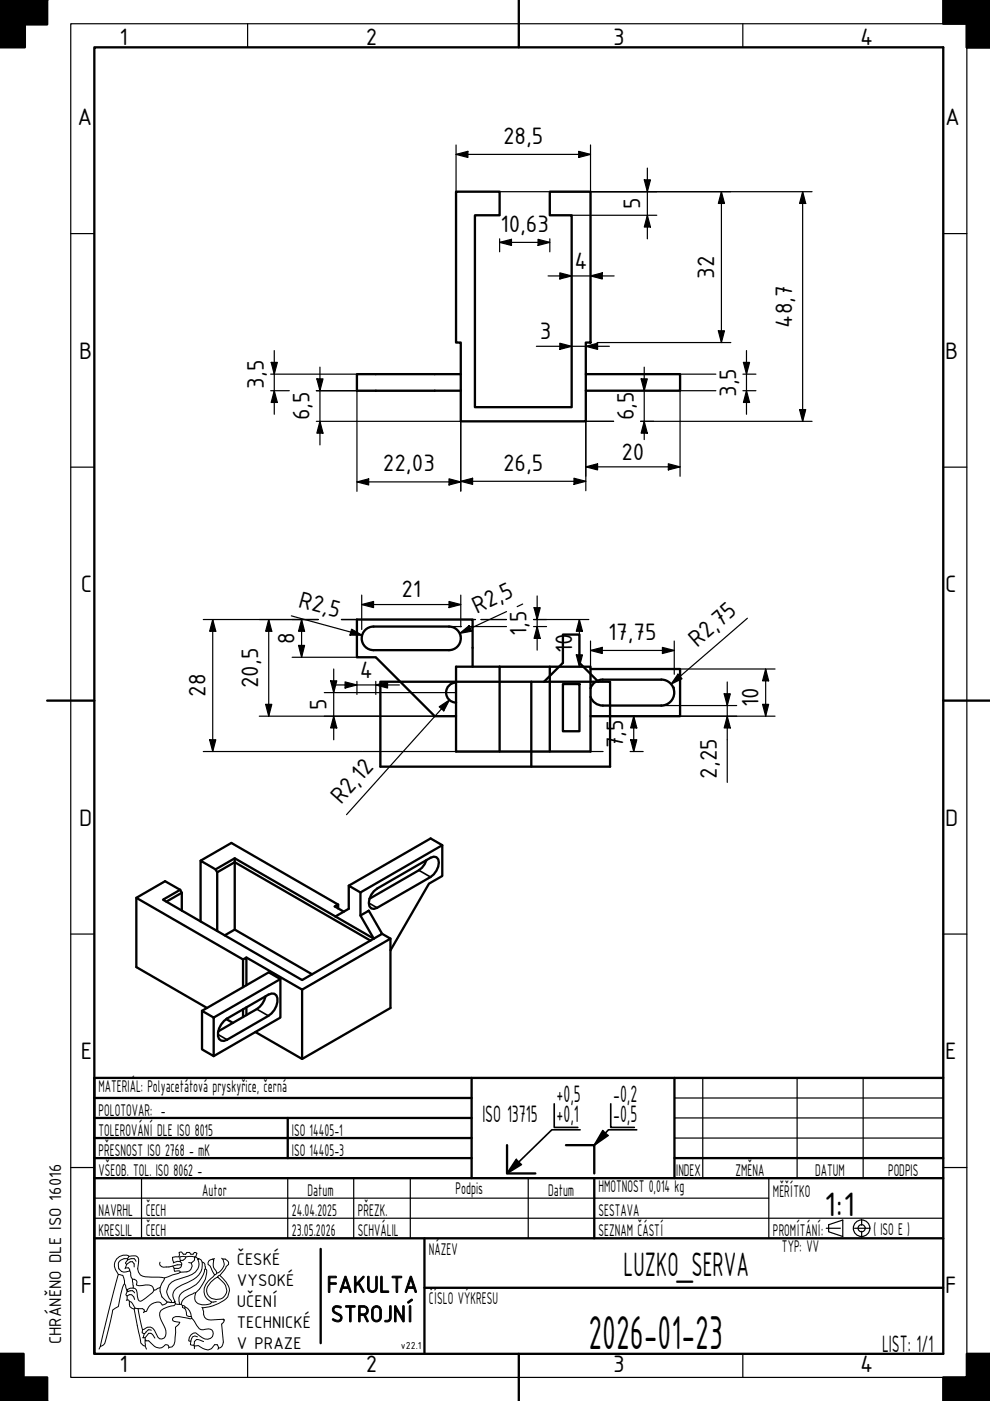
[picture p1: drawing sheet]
<svg xmlns="http://www.w3.org/2000/svg" width="210mm" height="297mm" viewBox="0 0 210 297" stroke-linecap="round" stroke-linejoin="round" font-family="sans-serif">
<!-- layer: Viditelna silna -->
<g fill="none" stroke="#000" stroke-width=".49">
<path d="M0 0h10zM5.3 0v10h-5.3v-10v5.2h10v-5.2M205 5v5h5h-5v-10h5h-10v5h10M96.7 40.6h9.2v5h-5.2v40.7h20.5v-40.7h-4.6v-5h8.6v32h-1v16.7h-26.5v-16.7h-1zM97.7 79.3h-22v3.5h22M124.2 79.3h20v3.5h-20M77.6 133.4l1-.5 .6-.1h16a2.5 2.5 0 0 1 2.5 2.5 2.5 2.5 0 0 1-2.5 2.5h-16a2.5 2.5 0 0 1-2.4-1.6 2.5 2.5 0 0 1 .8-2.8zM96.7 144.7a2.12 2.12 0 0 0-2.1 2.1 2.12 2.12 0 0 0 2.1 2.2M100.2 141.4v-10h-24.5v8h4l12.5 12.4h4.5M105.9 141.4v17.9M112.6 144.5h16.7v18h-48.7v-18h32v18M115.3 144.5l4-4v-6h3.6v6l4 4"/>
<path d="M116.6 141.4h-19.9v17.9h28.5v-17.9h-8.6v17.9M119.3 145h3.6v10h-3.6zM125.2 141.8h19v10h-19M127.8 144.1h12.4M127.8 144.1a2.75 2.75 0 0 0-2.6 1.8M140.2 144.1a2.75 2.75 0 0 1 2.8 2.7 2.75 2.75 0 0 1-2.8 2.8h-12.4a2.75 2.75 0 0 1-2.6-1.9M93.8 179.2l-17.4 10v4.9M28.9 190.4l22.6 13 .7-.4v5.9M38.2 188.7l-3.2-1.9-6.1 3.6v14.6l15 8.7M38.2 188.7l.3 .6v3.8M38.2 188.7l-3.6 2.1 29.5 17 15.1-8.8-8.1-4.7M38.5 189.3l-3.2 1.9"/>
<path d="M42.5 182.5l6.6-3.8 22.6 13.1-.7 .4 1.9 1.1M45.7 184.3l-3.2-1.8v12.9M45.7 184.3l.4 .6v12.5M45.7 184.3l4.1-2.3 21.3 12.3M46.1 184.9l3.7-2.1 28.7 16.6M47.6 198.3l2.2-1.2 16.4 9.5M49.8 182v15.1M71.7 191.8v.8M73.9 187.8l17.4-10 2.5 1.4v6.5l-2.9 1.7-8.1 14.1M76.4 189.2l-2.5-1.4v4.9l-2.8 1.6M76.4 194.1l1.8-1 2.8 4.9-1.8 1zM79.3 188.9l.7-.5 11.3-6.5 .6-.3 .6 .1a2.19 2.19 0 0 1 0 2.9l-.6 .8-.6 .5-11.3 6.6-.7 .2-.6-.1a2.24 2.24 0 0 1 0-2.9z"/>
<path d="M81 198l1.8 1-18.7 10.8-11.9-6.8M82.8 199v14.7l-18.7 10.8-10-5.7M90.4 182.4l-.9 1.6-.7 .5-10.5 6M42.8 214.3l2.5 1.4v8.2l-2.5-1.4zM42.8 214.3l14.2-8.1 2.5 1.4-14.2 8.1M47.5 216.5l.6-.6 8.8-5 .7-.3 .6 .1a1.94 1.94 0 0 1 .4 2.6l-.4 .8-1.3 1.3-8.8 5-.6 .3-.6-.1a1.92 1.92 0 0 1-.4-2.6zM48 216.1l1.4 .8M51.5 203.4v5.9M51.5 214v1.6M52.2 213.6v1.6M56.3 211.2a4.3 4.3 0 0 1-1.9 2.7l-8.1 4.8M59.5 207.6v8.1l-14.2 8.2"/>
<path d="M64.1 209.8v14.7M20 237h80M20 232.8h80M61 237v8.5M100 228.5v21.3M20 245.5h80M20 241.3h80M107.5 242.8v6h6M120 242.8h6v6M143 245.5h57M0 292h10v5h-10zM0 287h5v10h-5"/>
<path d="M210 287h-5v5h-5v5h10"/>
</g>
<path d="M78.2 191.5l1.8 1M88.8 184.5l2.5 1.4M46.2 219.3l1.9 1.1M54.4 213.9l2.5 1.5M117.5 234v5h5M123 239.5h-6l-9.5 9.3M127.8 239.7l-1.8 3.1M129.5 234v5h5M135 239.5h-6l-3 3.3 2.9-2.1M109.5 245.8l-2 3 3.1-1.9" fill="none" stroke="#000" stroke-width=".35"/>
<g fill="#000">
<path d="M0 -.1h5.3v10.1h-5.3z" fill-rule="evenodd"/>
<path d="M0 -.1h10v5.3h-10z" fill-rule="evenodd"/>
<path d="M200 0h10v10h-5v-5h-5z" fill-rule="evenodd"/>
<path d="M0 287h5v10h-5z" fill-rule="evenodd"/>
<path d="M0 292h10v5h-10z" fill-rule="evenodd"/>
<path d="M200 292h5v-5h5v10h-10z" fill-rule="evenodd"/>
</g>
<!-- layer: Viditelna tenka -->
<path d="M109.5 245.8l1.1 1.1-3.1 1.9zM127.8 239.7l1.1 1-2.9 2.1z" fill="#000"/>
<g fill="none" stroke="#000" stroke-width=".25">
<path d="M15 5h190v287h-190zM52.5 5v5M157.5 5v5M15 49.5h5M200 49.5h5M15 99h5M200 99h5M15 198h5M200 198h5M127.8 239.7l1.1 1M149 228.5v21.3M169 228.5v21.3"/>
<path d="M183 228.5v21.3M15 247.5h5M20 254h143M87 249.8v12.7M109.5 245.8l1.1 1.1M200 247.5h5M52.5 287v5M157.5 287v5"/>
</g>
<!-- layer: Ramecek -->
<path d="M20 10h180v277h-180zM110 0v10M10 148.5h10M200 148.5h10M110 287v10" fill="none" stroke="#000" stroke-width=".49"/>
<!-- layer: LEV CVUT -->
<g fill="none" stroke="#000" stroke-width=".21">
<path d="M25.1 270.2l-2 7.7-1.8 7.6a1.38 1.38 0 0 0 1.1-1.3l1.5-6.4 1.2-.8 .2-1.1a7.8 7.8 0 0 1 1.1-3.7M26.4 272.2l.5 1.3M26.6 268.8l-.1 .2M26.9 268.1l.7-.6h.5l.3 .5v.6M27 273.7l.1 .1M27 273.7v.1h.1M27 273.8l-.3 .7 .1 .2 .2 .1 .4-.3h.5l.5 .5 .1 .5M27 274.8v.8l-.2 .1M27 275.6h.3l.1 .3 .5 .2 .7 1.3 .7 .1M27.1 267.1l.7-.2h.6l.4 .5M27.1 267.1v-.2a1.5 1.5 0 0 0-2 1.6 1.5 1.5 0 0 0 2.4 1l-.3-.7h-.6M27.1 267.1l-.5 .7 .3 .3-.3 .7"/>
<path d="M27.1 273.8l1-.1 .4 .4M27.3 266.4l-.2 .5M27.4 275.9a1.19 1.19 0 0 0 1 1.7l.2-.2M27.5 269.5l.3 1.3 .3 .4M28.1 271.2h.3l.5 .3 .2 .3-.2 .6 .6 .2a4.9 4.9 0 0 1 2.6 0l.5 1 1.3-.6M28.1 271.2l.2 1.9h-.7l-.7 .4 .1 .2M28.3 273.1l.6 .4 .4 2.1a.52 .52 0 0 0 .9 .1l2.1-1.6 .3-.5M28.4 277.6l1.4 6.6a1.15 1.15 0 0 0 1 1.2l.3 .6M29.3 277.5h.9l.4 .3v.3M30.6 278.1l-.2 .2M33.9 273a2.75 2.75 0 0 0 1.4 2.9l.1 .2M33.9 267.6l-.1 .3a.79 .79 0 0 0 .8 .8 7 7 0 0 0 3-.5h.9"/>
<path d="M34.9 271l-1 2M35.4 276.1l-.4 .4-.6 .2-.3-.5a2.43 2.43 0 0 0-3 1.8l-.5 .1M36.4 276.2h.5M36.6 268.4l.3 .5M36.8 267.7l.9-.3 .5 .1 .3 .3v.4M36.8 267.7l-.1 .1M36.9 276.2h.3v.2l.8 .1M37.1 276v.1M37.2 276.4l-.3 .4a5.8 5.8 0 0 0-2.8 1 2.01 2.01 0 0 0 .1 2.2 4.3 4.3 0 0 1 .9 3.2l-.3 .5-.5 .2-.5-.1-.3-.3a3.3 3.3 0 0 0-1.6-2.1h-.6l-1.1 .5-.9-4.4M38 276.5h.4M38.2 267.2l-.1-.7 .7-.1 2.5 .1-.1 .7-.6 .6M38.2 269.7l-3.3 1.3-4.1-.3a1.62 1.62 0 0 1-1.6-1.7l.2-1.4-.1-1a1.61 1.61 0 0 0-2-.2l-.1-.1a2.16 2.16 0 0 0-2.3 .5 2.16 2.16 0 0 0-.4 2.3l.6 1.1 .9 .2 .4 1.2v.6"/>
<path d="M38.2 267.2v.3M38.4 276.5l.3 .3M38.5 268.2l-.2 .5-.4 .2h-1l.1 .7 1-.2 .2 .3M38.7 276.8l.4 .1a2.62 2.62 0 0 1 1.5 2.2l-1-.1-.1-.3a1.3 1.3 0 0 0-.8-1.5zM39.3 277.1l-.1 .3M39.4 266.5l-.1 .4-.5 .3h-.6M40 267.7l.6 .1a1.29 1.29 0 0 1-1 1.9h-1.4M40.6 279.1l.1 .4 .3 .3a5.3 5.3 0 0 0 1.6 2.1h.6a1.52 1.52 0 0 1 1.9 .4 1.34 1.34 0 0 1-.6 1.5 1.34 1.34 0 0 1-1.6-.2l-1.4-1a1.55 1.55 0 0 0-1.5 1.7l.5 .1 .3-1 .5-.2 .6 .2M40.7 279.5l-.5 .1a4.9 4.9 0 0 0-3.4-.2l-.2 .3v.3l1.5 .4-.3 .5-.6 .5-.1 2.2a2.38 2.38 0 0 1-.6 2l-.7 .1a.56 .56 0 0 0-.7-.6 1.66 1.66 0 0 1-2.8-.1l-.8-.7h-.7v-.7h-.6M41.3 266.5h.2M41.5 274.1l-.6 .2a3.2 3.2 0 0 0-2.5 2.2M41.5 266.5l.3-.8-.3-.1-.3-.1-.3 .4h-.4l-.3-.4h-.6l-.2 .4h-.5l-.4-.4h-.3h-.2v1l-1.4 .1 .2 1.1"/>
<path d="M41.5 274.1a1.62 1.62 0 0 0 1.3 2.5h.8a1.11 1.11 0 0 0 1.2-.5M41.5 266.5l.5 .4M42 267a2.32 2.32 0 0 1-1.3 3.2l-3.6 1.2a2.52 2.52 0 0 0-.8 4.4l.1 .4-1-.1M42.1 266.9h-.1v.1M42.1 266.9l.5 .2 .3 .5 .4 .2 .2 1.2M42.1 266.9l-.1 .1M42.8 277.2l.2 .1M42.9 267.6a3.5 3.5 0 0 1-1.9 3.7l-1.2 .6a4.3 4.3 0 0 0-3 2.1 2.11 2.11 0 0 0 .3 2l-.2 .2M43 277.3l.2 .7a1.43 1.43 0 0 0 1.6 1.9l2.6-.2 .1 .2-.1-.2M43.5 269a.73 .73 0 0 1 .3 .9 7.5 7.5 0 0 1-2.3 4.2M43.5 269l-.1 .2a5.2 5.2 0 0 1-3.1 3.9 2.68 2.68 0 0 0-2.3 2.8v.6M44.2 267.4l.9-.5 .2 .3a2.16 2.16 0 0 0 .6 2.4l.1 .3-.5 .4-.9-1.9-.5-.3z"/>
<path d="M45.3 266.9v.1M45.5 266.9h-.4M45.5 270.3l-.3 .4a3.4 3.4 0 0 0-1.6 4.2l.4 .5 .8 .7M45.9 276l-1.1 .1M46.6 270.4a5.3 5.3 0 0 1 2.1 3.3 3.1 3.1 0 0 1-2.3 2.7 9.3 9.3 0 0 1-3.4 .9M47 266.8l.3 .1M47.3 266.9h.4l.3 .2a.75 .75 0 0 1 .2 1.2l-.3 .2-.3 .8-1.5 1.5a3.9 3.9 0 0 0-2.3 3 2.15 2.15 0 0 0 3.4 1.4 2.15 2.15 0 0 0-.2-3.6l-.9-.8M47.3 266.9a2.09 2.09 0 0 1-1.3 3M47.5 279.9l-.1 .5-.4 .3 .4 3.8a1.22 1.22 0 0 1-1.1 1.3l-.2-.7h-.6l-.7 .8-.7 .3-1.1-.3-.9-.6-.9 .1M21.3 285.5l-.3 .5M30.2 281.9l-.1 .7 .5 .2 .8-.9 .7 .1M30.6 282.8l-.2 .8"/>
<path d="M30.8 283.6l.7-.9h.5l.8 1M30.8 284.1l.2 .2M30.8 284.3v1.1M35.8 285.7l-.1 .1M40.5 284.4l-.1 .7 .7 .1M41.1 285.2l.1 .2M41.2 285.4v.5M43.2 284.5l-1.5-.5-.5 .5-.1 .7M46.3 285.8l-.2 .2"/>
</g>
<!-- layer: Osa -->
<path d="M182.7 258.5v1.3M175.2 260.4h3M181.2 260.4h3M182.7 261.1v1.2" fill="none" stroke="#000" stroke-width=".25"/>
<!-- layer: Viditelna silna -->
<g fill="none" stroke="#000" stroke-width=".25">
<path d="M143 237h57M143 232.8h57M143 241.3h57M178.7 258.7v3.5l-3-1v-1.5"/>
<circle cx="182.7" cy="260.4" r="1.75"/>
<circle cx="182.7" cy="260.4" r=".75"/>
</g>
<path d="M20 258.3h180M30 249.8v12.7M61 249.8v12.7M75 249.8v12.7M112 249.8v12.7M163 249.8v12.7M178.7 258.7l-3 1" fill="none" stroke="#000" stroke-width=".25"/>
<!-- layer: LEV CVUT -->
<path d="M68 264.8v20" fill="none" stroke="#000" stroke-width=".49"/>
<path d="M143 228.5v21.3M200 228.5h-180v58.5M20 249.8h180M126 249.8v12.7M20 262.5h180M90 273h110M90 262.5v24.5" fill="none" stroke="#000" stroke-width=".49"/>
<g fill="none" stroke="#000" stroke-width=".25">
<path d="M96.7 32.7l2.5-.6v1.3zM96.7 32.7h28.5M96.7 30.7v9.9M122.7 32.1l2.5 .6-2.5 .7zM125.2 30.7v9.9M136.6 38.1h1.3l-.6 2.5zM137.3 35.6v15M105.9 51.4l2.5-.7v1.3zM105.9 51.4h10.7M105.9 50.6v2.8M105.9 40.6h66.3M114.1 50.7l2.5 .7-2.5 .6z"/>
<path d="M116.2 58.5h14M116.6 50.6v2.8M118.7 57.9l2.5 .6-2.5 .7zM121.2 45.6h18.1M125.2 58.5l2.5-.6v1.3zM137.3 45.6l.6 2.5h-1.3zM153 40.6l.6 2.5h-1.3zM153 40.6v32M170.2 40.6l.6 2.5h-1.3zM170.2 40.6v48.7M57.4 79.3h22.3M57.5 76.8h1.3l-.6 2.5z"/>
<path d="M58.2 74.3v13.5M67.8 77.8v16.5M113.7 73.4h15.5M118.7 72.8l2.5 .6-2.5 .7zM124.2 73.4l2.5-.6v1.3zM126.6 72.6h28.4M136.6 77.8v15.4M144.2 79.3h7.6M152.3 70.1h1.3l-.6 2.5zM157.5 79.3h2.8M157.6 76.8h1.3l-.6 2.5zM158.3 74.3v13.5"/>
<path d="M57.4 82.8h3.9M58.2 82.8l.6 2.5h-1.3zM67.1 82.8h25.1M67.1 89.3h30.6v14.9M67.2 80.3h1.3l-.7 2.5zM67.8 89.3l.7 2.5h-1.3zM75.7 82.8v21.4M124.2 99l2.5-.7v1.3zM124.2 99h20M130.1 89.3h-5.9v14.7M135.8 89.3h36.4M135.9 80.3h1.3l-.6 2.5z"/>
<path d="M136.6 89.3l.6 2.5h-1.3zM141.7 98.3l2.5 .7-2.5 .6zM151.8 82.8h-7.6v18.2M157.5 82.8h2.8M158.3 82.8l.6 2.5h-1.3zM169.5 86.8h1.3l-.6 2.5zM75.7 102.2l2.5-.7v1.3zM75.7 102.2h22M95.2 101.5l2.5 .7-2.5 .6zM97.7 102l2.5-.6v1.3zM97.7 102h26.5M121.7 101.4l2.5 .6-2.5 .7z"/>
<path d="M43.1 131.4h24.4M45.1 131.4l.7 2.4h-1.4zM45.1 131.4v27.9M57 131.4l.6 2.4h-1.3zM57 131.4v20.4M61.8 130.6l15 4.1M61.9 139.4h13.8M63.3 136.8h1.3l-.7 2.6zM63.9 131.4l.7 2.4h-1.3zM63.9 131.4v8M72.4 131.4h3.3M74.5 133.4l2.3 1.3h-2.6z"/>
<path d="M76.7 128.2l2.5-.7v1.3zM76.7 128.2h21M76.7 126.2v7.3M76.7 134.6v.8M79.7 139.4h.1M95.2 127.5l2.5 .7-2.5 .6zM95.2 132.8h2.6M97.5 134.3l2-1.6 .5 1.1zM97.7 126.2v6.7M97.7 134.6v.8M99.4 132.8h8M100.2 131.4h.6"/>
<path d="M102 131.4h5.4M107.4 129.7l-9.9 4.6M110.8 128.1l-1.2 .5M113.1 131.4h11.7M113.1 132.8h2.8M113.2 128.8h1.3l-.6 2.6zM113.9 132.8l.6 2.6h-1.3zM113.9 126.4v11.4M122.2 138.8h1.3l-.7 2.6zM122.8 131.4l.7 2.4h-1.3zM122.8 131.4v10M125.2 137.9l2.5-.6v1.3z"/>
<path d="M125.2 135.9v5.5M125.2 137.9h17.8M140.4 137.3l2.6 .6-2.6 .7zM143 135.9v7.1M158.5 131.1l-16.2 14M43.1 159.3h33.7M44.4 156.8h1.4l-.7 2.5zM55 151.8h37.2M56.3 149.3h1.3l-.6 2.5zM68.8 146.8h27.9M70.1 144.4h1.3l-.6 2.4zM70.7 145.2h14"/>
<path d="M70.8 151.8l.6 2.5h-1.3zM70.8 141.8v15M73.2 144.6l2.5 .6-2.5 .7zM75.7 144.5v2.7M76.8 159.3h39.8M79.7 145.2l2.5-.6v1.3zM79.7 144.5v2.7M93.1 149.8l2.2-1.4-1.2 2.3zM95.3 148.4l-21.8 24.3M105.9 141.4h18.9M125.2 159.3h2.7M133.6 159.3h2.8"/>
<path d="M133.7 156.8h1.3l-.6 2.5zM134.4 151.8l.6 2.5h-1.3zM134.4 151.8v7.5M140.2 149.6h16M143 145.7v1.1M143.7 142.9l.9 1-2.3 1.2zM144.2 151.8h20.1M144.2 141.8h20.1M153.5 147.1h1.3l-.6 2.5zM154.2 151.8l.6 2.5h-1.3zM154.2 144.6v21.3M161.7 149.3h1.3l-.7 2.5z"/>
<path d="M162.3 141.8l.7 2.6h-1.3zM162.3 141.8v10"/>
</g>
<g fill="#000">
<path d="M96.7 32.7l2.5-.6v1.3zM122.7 32.1l2.5 .6-2.5 .7zM136.6 38.1h1.3l-.6 2.5zM105.9 51.4l2.5-.7v1.3zM114.1 50.7l2.5 .7-2.5 .6zM118.7 57.9l2.5 .6-2.5 .7zM125.2 58.5l2.5-.6v1.3zM137.3 45.6l.6 2.5h-1.3zM153 40.6l.6 2.5h-1.3zM170.2 40.6l.6 2.5h-1.3zM57.5 76.8h1.3l-.6 2.5zM118.7 72.8l2.5 .6-2.5 .7z"/>
<path d="M124.2 73.4l2.5-.6v1.3zM152.3 70.1h1.3l-.6 2.5zM157.6 76.8h1.3l-.6 2.5zM58.2 82.8l.6 2.5h-1.3zM67.2 80.3h1.3l-.7 2.5zM67.8 89.3l.7 2.5h-1.3zM124.2 99l2.5-.7v1.3zM135.9 80.3h1.3l-.6 2.5zM136.6 89.3l.6 2.5h-1.3zM141.7 98.3l2.5 .7-2.5 .6zM158.3 82.8l.6 2.5h-1.3zM169.5 86.8h1.3l-.6 2.5z"/>
<path d="M75.7 102.2l2.5-.7v1.3zM95.2 101.5l2.5 .7-2.5 .6zM97.7 102l2.5-.6v1.3zM121.7 101.4l2.5 .6-2.5 .7zM45.1 131.4l.7 2.4h-1.4zM57 131.4l.6 2.4h-1.3zM63.3 136.8h1.3l-.7 2.6zM63.9 131.4l.7 2.4h-1.3zM74.5 133.4l2.3 1.3h-2.6zM76.7 128.2l2.5-.7v1.3zM95.2 127.5l2.5 .7-2.5 .6zM97.5 134.3l2-1.6 .5 1.1z"/>
<path d="M113.2 128.8h1.3l-.6 2.6zM113.9 132.8l.6 2.6h-1.3zM122.2 138.8h1.3l-.7 2.6zM122.8 131.4l.7 2.4h-1.3zM125.2 137.9l2.5-.6v1.3zM140.4 137.3l2.6 .6-2.6 .7zM44.4 156.8h1.4l-.7 2.5zM56.3 149.3h1.3l-.6 2.5zM70.1 144.4h1.3l-.6 2.4zM70.8 151.8l.6 2.5h-1.3zM73.2 144.6l2.5 .6-2.5 .7zM79.7 145.2l2.5-.6v1.3z"/>
<path d="M93.1 149.8l2.2-1.4-1.2 2.3zM133.7 156.8h1.3l-.6 2.5zM134.4 151.8l.6 2.5h-1.3zM143.7 142.9l.9 1-2.3 1.2zM153.5 147.1h1.3l-.6 2.5zM154.2 151.8l.6 2.5h-1.3zM161.7 149.3h1.3l-.7 2.5zM162.3 141.8l.7 2.6h-1.3z"/>
</g>
<text font-size="10.9" x="124.7" y="286">2026-01-23</text>
<g font-size="7.7">
<text x="174.8" y="257.8">1:1</text>
<text x="132.2" y="270.5">LUZKO_SERVA</text>
</g>
<g font-size="5.4">
<text x="25.4" y="9.6">1</text>
<text x="77.5" y="9.6">2</text>
<text x="130" y="9.6">3</text>
<text x="182.4" y="9.6">4</text>
<text x="16.4" y="26.5">A</text>
<text x="200.4" y="26.5">A</text>
<text x="106.7" y="30.5">28,5</text>
<text x="135.7" y="44.4" transform="rotate(-90 135.7 44.4)">5</text>
<text x="106.1" y="49.2">10,63</text>
<text x="121.8" y="57">4</text>
<text x="151.4" y="59.1" transform="rotate(-90 151.4 59.1)">32</text>
<text x="114.5" y="71.9">3</text>
<text x="168" y="69.4" transform="rotate(-90 168 69.4)">48,7</text>
<text x="16.8" y="76">B</text>
<text x="200.4" y="76">B</text>
<text x="55.9" y="82.4" transform="rotate(-90 55.9 82.4)">3,5</text>
<text x="65.6" y="89.1" transform="rotate(-90 65.6 89.1)">6,5</text>
<text x="134.4" y="89.1" transform="rotate(-90 134.4 89.1)">6,5</text>
<text x="156.1" y="84.1" transform="rotate(-90 156.1 84.1)">3,5</text>
<text x="81.2" y="100">22,03</text>
<text x="106.7" y="99.8">26,5</text>
<text x="131.7" y="97.5">20</text>
<text x="17.1" y="125.5">C</text>
<text x="200.4" y="125.5">C</text>
<text x="63.1" y="128.6" transform="rotate(15 63.1 128.6)">R2,5</text>
<text x="85.1" y="126.7">21</text>
<text x="101.1" y="130.1" transform="rotate(-25 101.1 130.1)">R2,5</text>
<text x="62.4" y="136.6" transform="rotate(-90 62.4 136.6)">8</text>
<text x="111.6" y="134.8" transform="rotate(-90 111.6 134.8)">1,5</text>
<text x="128.9" y="135.7">17,75</text>
<text x="147.8" y="137.3" transform="rotate(-41 147.8 137.3)">R2,75</text>
<text x="76.3" y="143.7">4</text>
<text x="121.3" y="138.4" transform="rotate(-90 121.3 138.4)">10</text>
<text x="43.6" y="147.8" transform="rotate(-90 43.6 147.8)">28</text>
<text x="54.8" y="145.9" transform="rotate(-90 54.8 145.9)">20,5</text>
<text x="160.8" y="149.9" transform="rotate(-90 160.8 149.9)">10</text>
<text x="69.2" y="150.6" transform="rotate(-90 69.2 150.6)">5</text>
<text x="132.1" y="158.7" transform="rotate(-90 132.1 158.7)">7,5</text>
<text x="152" y="165.1" transform="rotate(-90 152 165.1)">2,25</text>
<text x="72.3" y="170.7" transform="rotate(-48 72.3 170.7)">R2,12</text>
<text x="16.8" y="175">D</text>
<text x="200.4" y="175">D</text>
<text x="17.1" y="224.5">E</text>
<text x="200.4" y="224.5">E</text>
<text x="118" y="233.6">+0,5</text>
<text x="130" y="233.6">-0,2</text>
<text x="102.3" y="237.8">ISO 13715</text>
<text x="118" y="237.8">+0,1</text>
<text x="130" y="237.8">-0,5</text>
<text x="17.1" y="274">F</text>
<text x="69.3" y="274">FAKULTA</text>
<text x="200.4" y="274">F</text>
<text x="70.1" y="280.3">STROJNÍ</text>
<text x="187" y="286.5">LIST: 1/1</text>
<text x="25.4" y="290.9">1</text>
<text x="77.5" y="290.9">2</text>
<text x="130" y="290.9">3</text>
<text x="182.4" y="290.9">4</text>
</g>
<g font-size="3.9">
<text x="20.9" y="231.5">MATERIÁL: Polyacetátová pryskyřice, černá</text>
<text x="20.9" y="236.5">POLOTOVAR: -</text>
<text x="20.9" y="245">PŘESNOST ISO 2768 - mK</text>
<text x="20.9" y="240.8">TOLEROVÁNÍ DLE ISO 8015</text>
<text x="61.9" y="245">ISO 14405-3</text>
<text x="61.9" y="240.8">ISO 14405-1</text>
<text x="20.9" y="249.3">VŠEOB. TOL. ISO 8062 -</text>
<text x="143.4" y="249.3">I</text>
<text x="143.8" y="249.3">NDEX</text>
<text x="155.9" y="249.3">ZMĚNA</text>
<text x="172.8" y="249.3">DATUM</text>
<text x="188.3" y="249.3">PODPIS</text>
<text x="20.9" y="257.8">NAVRHL</text>
<text x="30.9" y="257.8">ČECH</text>
<text x="42.9" y="253.5">Autor</text>
<text x="61.9" y="257.8">24.04.2025</text>
<text x="65.2" y="253.5">Datum</text>
<text x="75.9" y="257.8">PŘEZK.</text>
<text x="96.6" y="253.2">Podpis</text>
<text x="116.2" y="253.5">Datum</text>
<text x="126.9" y="252.8">HMOTNOST 0,014 kg</text>
<text x="126.9" y="257.8">SESTAVA</text>
<text x="163.9" y="253.8">MĚŘÍTKO</text>
<text x="20.9" y="262">KRESLIL</text>
<text x="30.9" y="262">ČECH</text>
<text x="61.9" y="262">23.05.2026</text>
<text x="75.9" y="262">SCHVÁLIL</text>
<text x="126.9" y="262">SEZNAM ČÁSTÍ</text>
<text x="163.9" y="262">PROMÍTÁNÍ:</text>
<text x="185.2" y="261.8">( ISO E )</text>
<text x="50.2" y="268.2">ČESKÉ</text>
<text x="90.9" y="266">NÁZEV</text>
<text x="165.8" y="265.5">TYP: VV</text>
<text x="50.2" y="272.7">VYSOKÉ</text>
<text x="50.2" y="277.1">UČENÍ</text>
<text x="50.2" y="281.6">TECHNICKÉ</text>
<text x="90.9" y="276.5">ČÍSLO VÝKRESU</text>
<text x="13" y="285" transform="rotate(-90 13 285)">CHRÁNĚNO DLE ISO 16016</text>
<text x="50.2" y="286">V PRAZE</text>
</g>
<text font-size="2.3" x="85" y="286">v22.1</text>
</svg>
